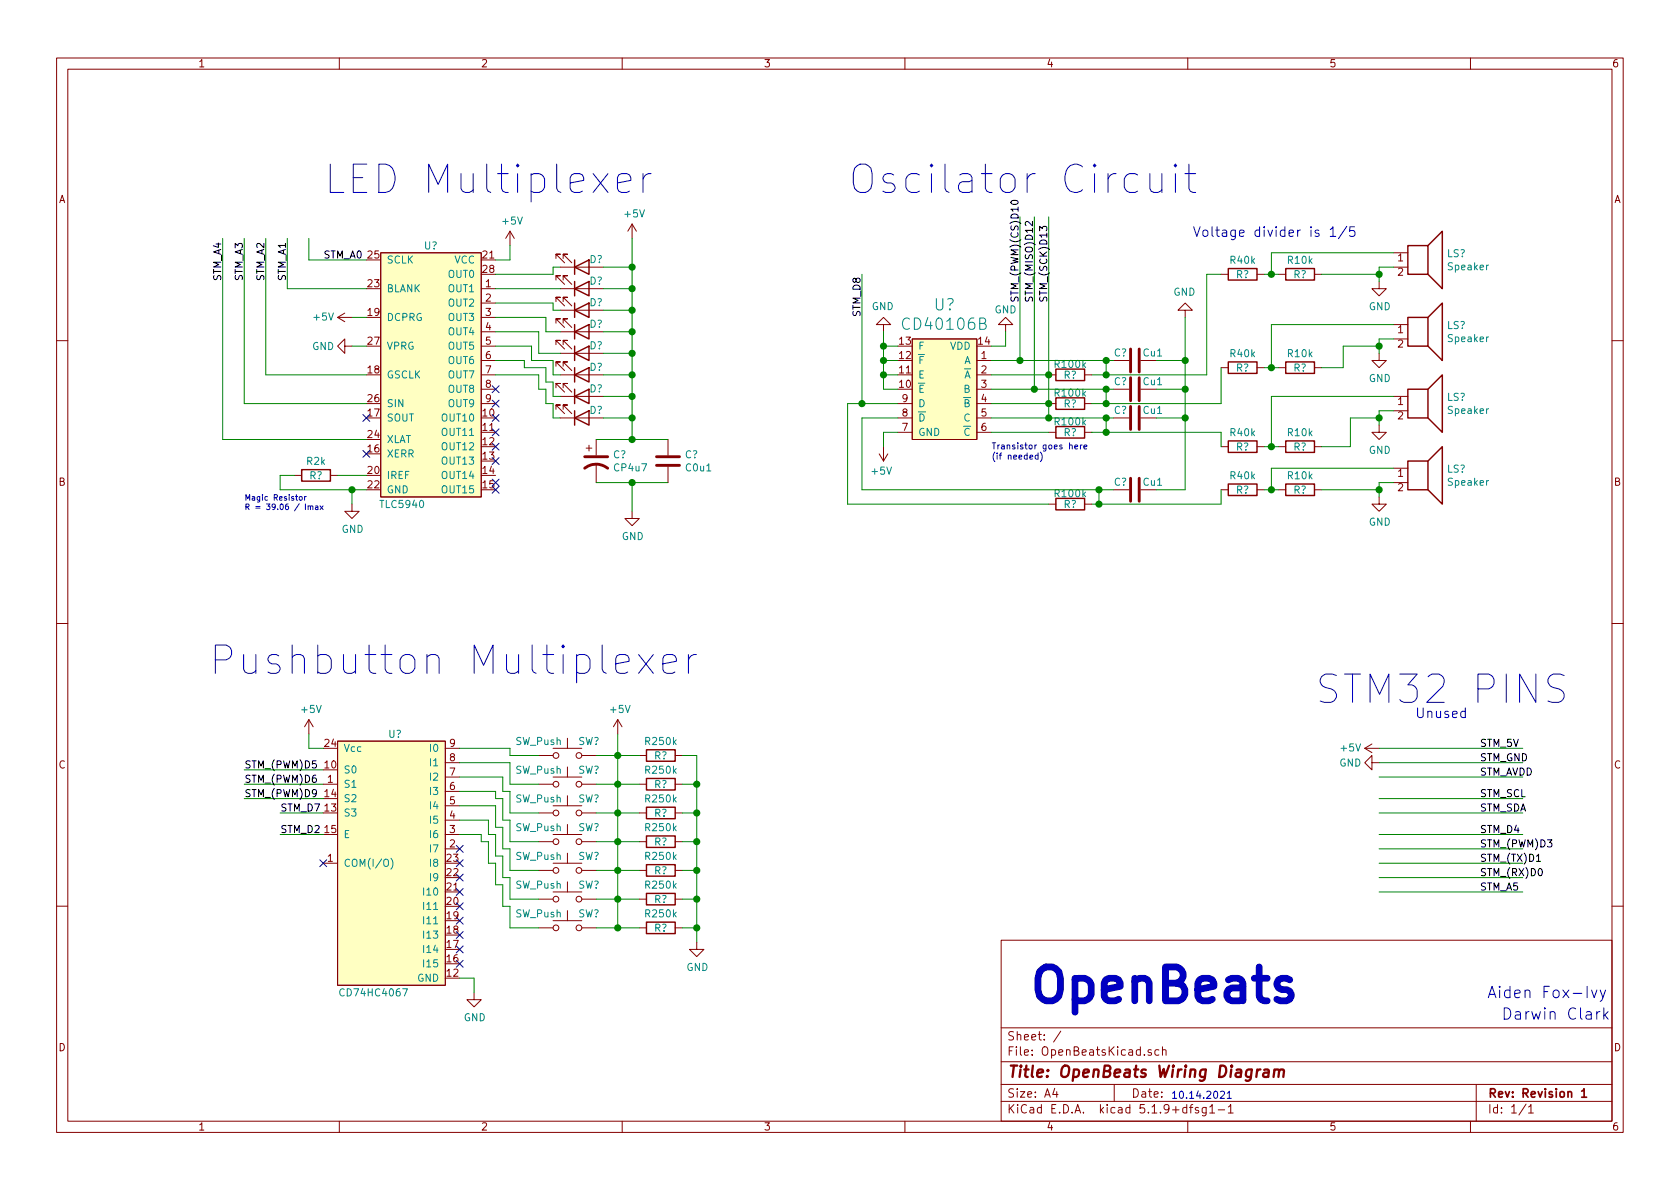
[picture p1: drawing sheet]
<svg xmlns="http://www.w3.org/2000/svg" width="297mm" height="210mm" viewBox="0 0 297 210" stroke-linecap="round" stroke-linejoin="round" font-family="sans-serif">
<g fill="none" stroke="#840000" stroke-width=".18">
<path d="M10 10.3h277v189.9h-277zM12 12.2h273v186.1h-273zM60 10.3v1.9M110 10.3v1.9M160 10.3v1.9M210 10.3v1.9M260 10.3v1.9M111.8 39.6l-.8 1.3M111.8 39.6v2.6M111.8 39.6l.7 1.3M59.7 56.1l1.3 .8M59.7 56.1h2.5"/>
<path d="M61 55.4l-1.3 .7M67.3 44.7h17.8v43.2h-17.8zM85.1 51h2.5M85.1 58.7h2.5M85.1 56.1h2.5M85.1 53.6h2.5M90.2 40.9l-.8 1.3M90.2 40.9v2.5M90.2 40.9l.7 1.3M98.3 45.7v-.7h.8h-.8l1.5 1.5M98.3 49.5v-.7h.8h-.8l1.5 1.5M98.3 57.1v-.7h.8h-.8l1.5 1.5"/>
<path d="M98.3 53.3v-.7h.8h-.8l1.5 1.5M99.1 47.2h7.6M99.1 51h7.6M99.1 58.7h7.6M99.1 54.9h7.6M99.6 45.7v-.7h.7h-.7l1.5 1.5M99.6 49.5v-.7h.7h-.7l1.5 1.5M99.6 57.1v-.7h.7h-.7l1.5 1.5M99.6 53.3v-.7h.7h-.7l1.5 1.5M156.2 57.4h1.3l-1.3-1.3-1.3 1.3h1.3v1.3M161.3 59.9h11.4v17.8h-11.4zM177.8 57.4h1.3l-1.3-1.3-1.3 1.3h1.3v1.3"/>
<path d="M209.5 54.9h1.3l-1.3-1.3-1.2 1.3h1.2v1.2M215.9 48.5h1.3M222.2 48.5h1.3M226.1 48.5h1.2M232.4 48.5h1.3M243.8 49.8v1.2h1.3l-1.3 1.3-1.2-1.3h1.2M246.4 47.2h2.5M246.4 44.7h2.5M246.4 57.4h2.5M246.4 59.9h2.5M10 60.2h2M61 61.2v-1.3l-1.3 1.3 1.3 1.3v-1.3h1.2"/>
<path d="M85.1 63.7h2.5M85.1 66.3h2.5M85.1 68.8h2.5M85.1 71.4h2.5M85.1 61.2h2.5M98.3 61v-.8h.8h-.8l1.5 1.5M98.3 64.8v-.8h.8h-.8l1.5 1.5M98.3 72.4v-.8h.8h-.8l1.5 1.5M98.3 68.6v-.8h.8h-.8l1.5 1.5M99.1 66.3h7.6M99.1 73.9h7.6M99.1 62.5h7.6"/>
<path d="M99.1 70.1h7.6M99.6 61v-.8h.7h-.7l1.5 1.5M99.6 64.8v-.8h.7h-.7l1.5 1.5M99.6 72.4v-.8h.7h-.7l1.5 1.5M99.6 68.6v-.8h.7h-.7l1.5 1.5M103.6 79.2h1M104.1 78.7v1.1M105.4 77.7v2.8M118.1 77.7v2.8M156.2 79v2.5M158.7 71.4h2.6M158.7 73.9h2.6"/>
<path d="M158.7 76.4h2.6M172.7 63.7h2.6M172.7 66.3h2.6M172.7 68.8h2.6M172.7 71.4h2.6M172.7 73.9h2.6M172.7 76.4h2.6M185.4 66.3h1.3M185.4 71.4h1.3M185.4 76.4h1.3M191.8 66.3h1.2M191.8 71.4h1.2"/>
<path d="M191.8 76.4h1.2M196.8 63.7h2.8M196.8 68.8h2.8M196.8 73.9h2.8M201.7 63.7h2.8M201.7 68.8h2.8M201.7 73.9h2.8M215.9 79h1.3M215.9 65h1.3M222.2 79h1.3M222.2 65h1.3M226.1 79h1.2"/>
<path d="M226.1 65h1.2M232.4 79h1.3M232.4 65h1.3M243.8 75.2v1.2h1.3l-1.3 1.3-1.2-1.3h1.2M243.8 62.5v1.2h1.3l-1.3 1.3-1.2-1.3h1.2M246.4 70.1h2.5M246.4 72.6h2.5M285 60.2h2M52.1 84.1h1.2M58.4 84.1h1.3M62.2 89.1v1.3h1.3l-1.3 1.3-1.2-1.3h1.2M105.4 82v3.3"/>
<path d="M111.8 90.4v1.3h1.2l-1.2 1.3-1.3-1.3h1.3M118.1 82.5v2.8M155.4 80.3l.8 1.2M157 80.3l-.8 1.2M185.4 89.1h1.3M191.8 89.1h1.2M196.8 86.6h2.8M201.7 86.6h2.8M215.9 86.6h1.3M222.2 86.6h1.3M226.1 86.6h1.2M232.4 86.6h1.3"/>
<path d="M243.8 87.9v1.2h1.3l-1.3 1.3-1.2-1.3h1.2M246.4 82.8h2.5M246.4 85.3h2.5M10 110.3h2M285 110.3h2M54.6 127.2l-.8 1.3M54.6 127.2v2.6M54.6 127.2l.8 1.3M57.1 138.7h2.6M59.7 131.1h19v43.1h-19zM78.7 137.4h2.6M78.7 132.3h2.6"/>
<path d="M78.7 139.9h2.6M78.7 134.9h2.6M95.2 138.7h2.6M95.2 133.6h2.6M97.8 137.4h5.1M97.8 132.3h5.1M100.3 130.6v1.7M100.3 135.6v1.8M102.9 138.7h2.5M102.9 133.6h2.5M109.2 127.2l-.7 1.3M109.2 127.2v2.6"/>
<path d="M109.2 127.2l.8 1.3M113 138.7h1.3M113 133.6h1.3M119.4 138.7h1.2M119.4 133.6h1.2M241.3 132.3h2.5M241.3 132.3l1.3 .8M242.6 134.9v-1.3l-1.3 1.3 1.3 1.2v-1.2h1.2M242.6 131.6l-1.3 .7M57.1 152.6h2.6M78.7 147.6h2.6M78.7 142.5h2.6"/>
<path d="M78.7 150.1h2.6M78.7 145h2.6M95.2 159h2.6M95.2 153.9h2.6M95.2 148.8h2.6M95.2 143.8h2.6M97.8 157.7h5.1M97.8 152.6h5.1M97.8 147.6h5.1M97.8 142.5h5.1M100.3 140.7v1.8M100.3 145.8v1.8"/>
<path d="M100.3 150.9v1.7M100.3 156v1.7M102.9 159h2.5M102.9 153.9h2.5M102.9 148.8h2.5M102.9 143.8h2.5M113 159h1.3M113 153.9h1.3M113 148.8h1.3M113 143.8h1.3M119.4 159h1.2M119.4 153.9h1.2"/>
<path d="M119.4 148.8h1.2M119.4 143.8h1.2M10 160.2h2M83.8 175.5v1.3h1.3l-1.3 1.2-1.3-1.2h1.3M95.2 164.1h2.6M97.8 162.8h5.1M100.3 161v1.8M102.9 164.1h2.5M113 164.1h1.3M119.4 164.1h1.2M123.2 166.6v1.3h1.3l-1.3 1.3-1.3-1.3h1.3M177 166.3h108v32h-108z"/>
<path d="M285 160.2h2M60 198.3v1.9M110 198.3v1.9M160 198.3v1.9M177 194.8h108M177 191.8h108M177 187.8h108M177 181.8h108M186.5 192.5l-.4 1h1M186.8 193v1M187.6 182.3l-1.3 2M197 191.8v3"/>
<path d="M203.6 185.7l-.4-.1-.2 .2v.2l.6 .2v.3h-.6M204.9 185.7l-.4-.1-.3 .3 .1 .6h.6M205.5 185.7l.3-.1 .3 .1 .1 .9M205.5 185.1v1.5M210 198.3v1.9M210.3 195.8h.6M210.9 195.3l-.4 .2v1.3M211.9 195.9l-.4-.1-.2 .2 .1 .3 .5 .1v.3h-.6M213.3 195.8v1.2l-.3 .3h-.4M213.3 195.9l-.5-.1-.3 .3 .1 .6 .2 .1 .5-.1M213.9 195.8l.4-.5v1.5M213.9 196.8h.9"/>
<path d="M215.4 196.3h1.1M217.2 195.8l.4-.5v1.5M217.2 196.8h.8M260 198.3v1.9M261 191.8v6.5M269.8 195.2l-1.2 2M270.3 195.8l.4-.5v1.5M270.3 196.8h.8"/>
<circle cx="98.3" cy="133.6" r=".51"/>
<circle cx="98.3" cy="138.7" r=".51"/>
<circle cx="102.4" cy="138.7" r=".51"/>
<circle cx="102.4" cy="133.6" r=".51"/>
<circle cx="98.3" cy="153.9" r=".51"/>
<circle cx="98.3" cy="159" r=".51"/>
<circle cx="98.3" cy="148.8" r=".51"/>
<circle cx="98.3" cy="143.8" r=".51"/>
<circle cx="102.4" cy="148.8" r=".51"/>
<circle cx="102.4" cy="143.8" r=".51"/>
<circle cx="102.4" cy="159" r=".51"/>
<circle cx="102.4" cy="153.9" r=".51"/>
<circle cx="98.3" cy="164.1" r=".51"/>
<circle cx="102.4" cy="164.1" r=".51"/>
</g>
<path d="M279.7 193l.4-.5v1.5M279.7 194h.8" fill="none" stroke="#840000" stroke-width=".3"/>
<path d="M222.9 189.1a.54 .54 0 0 0-.7 .4M223.5 189.2h.8l-.1 1.2M224.3 189.6l-.7 .1a.4 .4 0 0 0-.3 .3 .4 .4 0 0 0 .3 .4l.6-.1M225.3 189.3a.5 .5 0 0 1 .9 .1l-.2 1M225.3 189.1l-.1 1.3M226.2 189.4a.47 .47 0 0 1 .4-.3 .47 .47 0 0 1 .4 .3l-.1 1" fill="none" stroke="#840000" stroke-width=".41"/>
<path d="M199.9 61.7v4.1M199.9 66.8v4.1M199.9 71.9v4M201.4 61.7v4.1M201.4 66.8v4.1M201.4 71.9v4M103.4 82.8a3.3 3.3 0 0 1 4 0M103.4 80.8h4M116.1 80.8h4M116.1 82.3h4M199.9 84.6v4M201.4 84.6v4" fill="none" stroke="#840000" stroke-width=".51"/>
<g fill="none" stroke="#840000" stroke-width=".25">
<path d="M101.6 47.2l2.5-1.2v2.5zM101.6 51l2.5-1.2v2.5zM101.6 58.7l2.5-1.3v2.5zM101.6 54.9l2.5-1.3v2.5zM101.6 46v2.5M101.6 49.8v2.5M101.6 53.6v2.5M101.6 57.4v2.5M217.2 47.5h5v2h-5zM227.3 47.5h5.1v2h-5.1zM248.9 43.4h3.6v5.1h-3.6zM248.9 56.1h3.6v5.1h-3.6z"/>
<path d="M252.5 43.4l2.5-2.5v10.1l-2.5-2.5M252.5 56.1l2.5-2.5v10.1l-2.5-2.5M101.6 62.5l2.5-1.3v2.5zM101.6 66.3l2.5-1.3v2.6zM101.6 73.9l2.5-1.3v2.6zM101.6 70.1l2.5-1.3v2.6zM101.6 61.2v2.5M101.6 65v2.6M101.6 68.8v2.6M101.6 72.6v2.6M186.7 75.4h5.1v2.1h-5.1zM186.7 65.3h5.1v2h-5.1z"/>
<path d="M186.7 70.4h5.1v2h-5.1zM217.2 64h5v2h-5zM217.2 78h5v2h-5zM227.3 78h5.1v2h-5.1zM227.3 64h5.1v2h-5.1zM248.9 68.8h3.6v5.1h-3.6zM252.5 68.8l2.5-2.5v10.1l-2.5-2.5M53.3 83.1h5.1v2h-5.1zM186.7 88.1h5.1v2.1h-5.1zM217.2 85.6h5v2h-5zM227.3 85.6h5.1v2h-5.1zM248.9 81.5h3.6v5.1h-3.6z"/>
<path d="M252.5 81.5l2.5-2.5v10.1l-2.5-2.5M114.3 132.6h5.1v2h-5.1zM114.3 137.7h5.1v2h-5.1zM114.3 142.7h5.1v2.1h-5.1zM114.3 147.8h5.1v2.1h-5.1zM114.3 152.9h5.1v2h-5.1zM114.3 158h5.1v2h-5.1zM114.3 163.1h5.1v2h-5.1z"/>
</g>
<g fill="#ffffc2" stroke="#ffffc2" stroke-width=".18">
<path d="M161.3 59.9h11.4v17.8h-11.4z"/>
<path d="M59.7 131.1h19v43.1h-19z"/>
<path d="M67.3 44.7h17.8v43.2h-17.8z"/>
</g>
<path d="M69.1 151.8a1.47 1.47 0 0 1 0 1.9" fill="none" stroke="#008484" stroke-width=".18"/>
<g fill="none" stroke="#008400" stroke-width=".18">
<path d="M180.3 38.3v25.4M182.9 38.3v30.5M185.4 38.3v35.6M39.4 42.2v35.5h25.4M43.2 42.2v29.2h21.6M47 42.2v24.1h17.8M50.8 42.2v8.8h14M54.6 42.2v3.8h10.2M62.2 56.1h2.6M87.6 51h11.5M87.6 56.1h8.9v2.6h2.6M87.6 58.7h7.6v3.8h3.9"/>
<path d="M87.6 53.6h10.2v1.3h1.3M90.2 43.4v2.6h-2.6M99.1 47.2h-1.3v1.3h-10.2M106.7 51h5.1M106.7 47.2h5.1M106.7 58.7h5.1M106.7 54.9h5.1M111.8 42.2v35.5M152.4 48.5v22.9M156.2 58.7v10.1h2.5M177.8 58.7v2.5h-2.5M209.5 56.1v30.5h-5"/>
<path d="M215.9 48.5h-2.5v17.8h-20.4M223.5 48.5h2.6M233.7 48.5h10.1M246.4 47.2h-2.6v2.6M246.4 59.9h-2.6v2.6M246.4 44.7h-21.6v3.8M246.4 57.4h-21.6v7.6M62.2 61.2h2.6M87.6 66.3h7.6v2.5h1.3v2.6h1.3v2.5h1.3M87.6 61.2h6.4v2.5h3.8v2.6h1.3M87.6 63.7h5.1v1.3h3.8v2.6h1.3v2.5h1.3M105.4 77.7h12.7"/>
<path d="M106.7 73.9h5.1M106.7 66.3h5.1M106.7 70.1h5.1M106.7 62.5h5.1M156.2 61.2h2.5M156.2 63.7h2.5M156.2 66.3h2.5M158.7 76.4h-2.5v2.6M158.7 73.9h-6.3v12.7h44.4M158.7 71.4h-8.8v17.7h35.5M175.3 68.8h21.5M175.3 73.9h21.5"/>
<path d="M175.3 71.4h10.1M175.3 76.4h10.1M175.3 63.7h21.5M175.3 66.3h10.1M193 76.4h22.9v2.6M195.6 63.7v2.6M195.6 68.8v2.6M195.6 73.9v2.5M204.5 68.8h5M204.5 73.9h5M204.5 63.7h5M215.9 65v6.4h-22.9"/>
<path d="M223.5 79h2.6M223.5 65h2.6M243.8 73.9h-5v5.1h-5.1M243.8 61.2h-6.3v3.8h-3.8M246.4 72.6h-2.6v2.6M246.4 70.1h-21.6v8.9M52.1 84.1h-2.6v2.5h15.3M59.7 84.1h5.1M62.2 86.6v2.5M105.4 85.3h12.7M111.8 85.3v5.1M194.3 86.6v2.5"/>
<path d="M215.9 86.6v2.5h-22.9M223.5 86.6h2.6M233.7 86.6h10.1M246.4 85.3h-2.6v2.6M246.4 82.8h-21.6v3.8M43.2 136.1h13.9M43.2 138.7h13.9M54.6 129.8v2.5h2.5M81.3 139.9h6.3v1.3h1.3v3.8h1.3v3.8h5M81.3 134.9h8.9v3.8h5M81.3 137.4h7.6v2.5h1.3v3.9h5M81.3 132.3h8.9v1.3h5"/>
<path d="M105.4 138.7h7.6M105.4 133.6h7.6M109.2 129.8v34.3M120.6 138.7h2.6M120.6 133.6h2.6v33M243.8 134.9h25.4M243.8 132.3h25.4M243.8 137.4h25.4M43.2 141.2h13.9M49.5 147.6h7.6M49.5 143.8h7.6M81.3 147.6h3.8v1.2h1.3v3.8h1.2v3.9h1.3v3.8h1.3v3.8h5"/>
<path d="M81.3 145h5.1v2.6h1.2v3.8h1.3v3.8h1.3v3.8h5M81.3 142.5h6.3v3.8h1.3v3.8h1.3v3.8h5M105.4 148.8h7.6M105.4 159h7.6M105.4 153.9h7.6M105.4 143.8h7.6M120.6 148.8h2.6M120.6 159h2.6M120.6 153.9h2.6M120.6 143.8h2.6M243.8 141.2h25.4M243.8 147.6h25.4"/>
<path d="M243.8 143.8h25.4M243.8 152.6h25.4M243.8 155.2h25.4M243.8 150.1h25.4M243.8 157.7h25.4M81.3 173h2.5v2.5M105.4 164.1h7.6M120.6 164.1h2.6"/>
</g>
<path d="M182.5 39.2v.7l-.9-.7-.3 .2 .1 .5M183.8 40.8v-.8l.5 .4 .1-.3h.6l.1 .5-.1 .2M271.7 152.3h.7" fill="none" stroke="#000" stroke-width=".18"/>
<g fill="none" stroke="#0000c2" stroke-width=".18">
<path d="M109.2 32.4l2.3-.5v-.5l-.2-.5-.5-.2h-.9l-.5 .2-.2 .5v1.9l.2 .5 .5 .2h.9l.5-.2M113.7 30.7v3.3M115.1 30.7a1.27 1.27 0 0 0-1.4 .9M203.3 30.7v2.6l.2 .5a1.36 1.36 0 0 0 1.9-.3M205.4 30.7v3.3M207.8 29l-.2 .3 .2 .2 .3-.2-.3-.3v.5M207.8 30.7v3.3M209.5 30.7h1.9M210.2 29v4.3l.2 .5 .5 .2h.5M235.2 40.6l.5-.5v1.7M235.2 41.8h1M238.1 40l-1.4 2.2"/>
<path d="M239.5 40.1h-.8l-.1 .8 .2-.1h.6l.2 .3-.1 .6-.3 .1h-.4l-.2-.1M183.9 80a1.22 1.22 0 0 1 0 1.6M190 79l.6-.1-.1-.2h-.3l-.2 .1 .1 .5h.4M191 78.7v.7M191.3 78.7l-.3 .2M191.6 79l.6-.1-.1-.2h-.3l-.2 .1 .1 .5h.4M53 87.9h.4l-.1 .5h-.3zM53.8 87.8v.7M54 89.1v1M54.2 87.8l-.4 .2M54.5 89.5h.3l.1 .6M54.5 89.5v.6"/>
<path d="M54.9 89.6l.1-.1h.3v.6M55.8 89.5h.3l.1 .1v.5M56.2 89.7l-.4 .2 .1 .2h.3M56.6 89.5l.5 .6M57.1 89.5l-.5 .6M183.5 80.5h-.3l-.2 .2 .1 .4h.4M183.5 80.1v1.1M108.9 117.4l2.3-.5v-.4l-.2-.5-.5-.3h-.9l-.5 .3-.2 .5v1.9l.2 .4 .5 .3h.9l.5-.3M112.9 115.7l2.6 3.4M115.5 115.7l-2.6 3.4M117.2 117.4l2.4-.5v-.4l-.3-.5-.4-.3h-1l-.5 .3-.2 .5v1.9l.2 .4 .5 .3h1l.4-.3M121.7 115.7v3.4"/>
<path d="M123.1 115.7a1.27 1.27 0 0 0-1.4 1M276.6 119.5l-.8-.3h-1.1a1.22 1.22 0 0 0-1 1.2 1.22 1.22 0 0 0 1 1.2 1.67 1.67 0 0 1 1.9 1.7l-.3 .4a2.06 2.06 0 0 1-2.6 .3M281.4 175.1l.5 1.3 .4-1.3M282.9 178.9l-.4 .1-.2 .3M282.9 175.1l.5 1.3M283.6 178.2v2M283.7 179.5l.6 .7M283.9 175.1l-.7 1.8-.3 .2M284.3 178.9l-.7 .7M215.8 193.1l.5-.1 .2 .1v.2v.2l-.8 .7h.8M217 193.3l.3-.3v1.2M217 194.2h.7"/>
</g>
<path d="M228 173.3l-.5-.3h-.9l-.6 .3-.2 .6 .2 .8 .6 .3h.9l.5 .3 .3 .5v.3l-.3 .6-.5 .3h-1.2l-.5-.3" fill="none" stroke="#0000c2" stroke-width="1.2"/>
<g fill="#008400" stroke="#008400" stroke-width=".25">
<circle cx="195.6" cy="73.9" r=".51"/>
<circle cx="109.2" cy="138.7" r=".51"/>
<circle cx="109.2" cy="133.6" r=".51"/>
<circle cx="109.2" cy="153.9" r=".51"/>
<circle cx="152.4" cy="71.4" r=".51"/>
<circle cx="123.2" cy="138.7" r=".51"/>
<circle cx="123.2" cy="153.9" r=".51"/>
<circle cx="182.9" cy="68.8" r=".51"/>
<circle cx="109.2" cy="148.8" r=".51"/>
<circle cx="62.2" cy="86.6" r=".51"/>
<circle cx="185.4" cy="73.9" r=".51"/>
<circle cx="123.2" cy="148.8" r=".51"/>
<circle cx="185.4" cy="71.4" r=".51"/>
<circle cx="185.4" cy="66.3" r=".51"/>
<circle cx="109.2" cy="143.8" r=".51"/>
<circle cx="123.2" cy="143.8" r=".51"/>
<circle cx="195.6" cy="68.8" r=".51"/>
<circle cx="180.3" cy="63.7" r=".51"/>
<circle cx="111.8" cy="73.9" r=".51"/>
<circle cx="111.8" cy="77.7" r=".51"/>
<circle cx="111.8" cy="62.5" r=".51"/>
<circle cx="111.8" cy="47.2" r=".51"/>
<circle cx="224.8" cy="48.5" r=".51"/>
<circle cx="111.8" cy="66.3" r=".51"/>
<circle cx="111.8" cy="70.1" r=".51"/>
<circle cx="224.8" cy="65" r=".51"/>
<circle cx="224.8" cy="79" r=".51"/>
<circle cx="224.8" cy="86.6" r=".51"/>
<circle cx="243.8" cy="86.6" r=".51"/>
<circle cx="111.8" cy="58.7" r=".51"/>
<circle cx="156.2" cy="61.2" r=".51"/>
<circle cx="195.6" cy="71.4" r=".51"/>
<circle cx="156.2" cy="66.3" r=".51"/>
<circle cx="156.2" cy="63.7" r=".51"/>
<circle cx="195.6" cy="63.7" r=".51"/>
<circle cx="195.6" cy="66.3" r=".51"/>
<circle cx="209.6" cy="73.9" r=".51"/>
<circle cx="194.3" cy="89.1" r=".51"/>
<circle cx="209.6" cy="63.7" r=".51"/>
<circle cx="209.6" cy="68.8" r=".51"/>
<circle cx="195.6" cy="76.4" r=".51"/>
<circle cx="109.2" cy="159" r=".51"/>
<circle cx="243.8" cy="48.5" r=".51"/>
<circle cx="111.8" cy="54.9" r=".51"/>
<circle cx="243.8" cy="61.2" r=".51"/>
<circle cx="111.8" cy="51" r=".51"/>
<circle cx="243.8" cy="73.9" r=".51"/>
<circle cx="194.3" cy="86.6" r=".51"/>
<circle cx="111.8" cy="85.3" r=".51"/>
<circle cx="123.2" cy="164.1" r=".51"/>
<circle cx="109.2" cy="164.1" r=".51"/>
<circle cx="123.2" cy="159" r=".51"/>
</g>
<g fill="none" stroke="#000084" stroke-width=".18">
<path d="M64.2 79.6l1.2 1.3M64.2 73.3l1.2 1.2M65.4 79.6l-1.2 1.3M65.4 73.3l-1.2 1.2M87 78.4l1.2 1.2M87 75.8l1.2 1.3M87 73.3l1.2 1.2M87 70.8l1.2 1.2M87 68.2l1.2 1.2M88.2 78.4l-1.2 1.2M88.2 75.8l-1.2 1.3M88.2 73.3l-1.2 1.2"/>
<path d="M88.2 70.8l-1.2 1.2M88.2 68.2l-1.2 1.2M87 86l1.2 1.2M87 84.7l1.2 1.2M87 80.9l1.2 1.2M88.2 86l-1.2 1.2M88.2 84.7l-1.2 1.2M88.2 80.9l-1.2 1.2M56.5 152l1.3 1.3M57.8 152l-1.3 1.3M80.7 152l1.2 1.3M80.7 149.5l1.2 1.2"/>
<path d="M80.7 154.6l1.2 1.2M80.7 157.1l1.2 1.2M80.7 159.7l1.2 1.2M81.9 152l-1.2 1.3M81.9 149.5l-1.2 1.2M81.9 154.6l-1.2 1.2M81.9 157.1l-1.2 1.2M81.9 159.7l-1.2 1.2M80.7 169.8l1.2 1.2M80.7 167.3l1.2 1.2M80.7 164.7l1.2 1.3M80.7 162.2l1.2 1.2"/>
<path d="M81.9 169.8l-1.2 1.2M81.9 167.3l-1.2 1.2M81.9 164.7l-1.2 1.3M81.9 162.2l-1.2 1.2"/>
</g>
<text font-size="8.3" fill="#0000c2" x="181.6" y="177.3">OpenBeats</text>
<g font-size="7" fill="#0000c2">
<text x="57.1" y="34.3">LED Multiplexer</text>
<text x="149.9" y="34.3">Oscilator Circuit</text>
<text x="36.8" y="119.3">Pushbutton Multiplexer</text>
<text x="232.4" y="124.5">STM32 PINS</text>
</g>
<g font-size="2.8" fill="#008484">
<text x="160.1" y="58.3">CD40106B</text>
<text x="165.2" y="54.9">U?</text>
</g>
<g font-size="2.8" fill="#0000c2">
<text x="262.9" y="176.5">Aiden Fox-Ivy</text>
<text x="265.4" y="180.3">Darwin Clark</text>
</g>
<text font-size="2.8" fill="#840000" x="178" y="190.5">Title: OpenBeats Wiring Diagram</text>
<g font-size="2.4" fill="#0000c2">
<text x="210.8" y="41.9">Voltage divider is 1/5</text>
<text x="250.2" y="127">Unused</text>
</g>
<g font-size="2.1" fill="#840000">
<text x="178" y="184">Sheet: /</text>
<text x="178" y="186.7">File: OpenBeatsKicad.sch</text>
<text x="178" y="196.9">KiCad E.D.A. kicad 5.1.9+dfsg1-1</text>
<text x="178" y="194.1">Size: A4</text>
<text x="200" y="194.1">Date:</text>
<text x="263" y="194.1">Rev: Revision 1</text>
<text x="263" y="196.9">Id: 1/1</text>
</g>
<g font-size="1.8" fill="#840000">
<text x="35" y="11.9">1</text>
<text x="85" y="11.9">2</text>
<text x="135" y="11.9">3</text>
<text x="185" y="11.9">4</text>
<text x="235" y="11.9">5</text>
<text x="285" y="11.9">6</text>
<text x="10.4" y="35.9">A</text>
<text x="285.4" y="35.9">A</text>
<text x="65.1" y="45.7">25</text>
<text x="85.4" y="45.7">21</text>
<text x="247.2" y="46.2">1</text>
<text x="65.1" y="50.8">23</text>
<text x="85.4" y="48.3">28</text>
<text x="85.9" y="50.8">1</text>
<text x="85.9" y="53.3">2</text>
<text x="247.2" y="48.8">2</text>
<text x="65.1" y="55.9">19</text>
<text x="85.9" y="55.9">3</text>
<text x="85.9" y="58.4">4</text>
<text x="247.2" y="58.9">1</text>
<text x="65.1" y="61">27</text>
<text x="85.9" y="61">5</text>
<text x="85.9" y="63.5">6</text>
<text x="159.1" y="63.5">12</text>
<text x="159.1" y="61">13</text>
<text x="173" y="61">14</text>
<text x="173.5" y="63.5">1</text>
<text x="247.2" y="61.5">2</text>
<text x="65.1" y="66">18</text>
<text x="65.1" y="71.1">26</text>
<text x="85.9" y="66">7</text>
<text x="85.9" y="68.6">8</text>
<text x="85.9" y="71.1">9</text>
<text x="159.1" y="68.6">10</text>
<text x="159.1" y="66">11</text>
<text x="159.5" y="71.1">9</text>
<text x="173.5" y="66">2</text>
<text x="173.5" y="68.6">3</text>
<text x="173.5" y="71.1">4</text>
<text x="247.2" y="71.6">1</text>
<text x="65.1" y="73.7">17</text>
<text x="65.1" y="77.5">24</text>
<text x="85.4" y="73.7">10</text>
<text x="85.4" y="76.2">11</text>
<text x="159.5" y="76.2">7</text>
<text x="159.5" y="73.7">8</text>
<text x="173.5" y="73.7">5</text>
<text x="173.5" y="76.2">6</text>
<text x="247.2" y="74.2">2</text>
<text x="65.1" y="80">16</text>
<text x="65.1" y="83.8">20</text>
<text x="85.4" y="78.7">12</text>
<text x="85.4" y="81.3">13</text>
<text x="85.4" y="83.8">14</text>
<text x="10.4" y="85.9">B</text>
<text x="65.1" y="86.4">22</text>
<text x="85.4" y="86.4">15</text>
<text x="247.2" y="84.3">1</text>
<text x="247.2" y="86.9">2</text>
<text x="285.4" y="85.9">B</text>
<text x="10.4" y="135.9">C</text>
<text x="57.5" y="135.9">10</text>
<text x="57.5" y="132.1">24</text>
<text x="79.5" y="137.2">7</text>
<text x="79.5" y="134.6">8</text>
<text x="79.5" y="132.1">9</text>
<text x="285.4" y="135.9">C</text>
<text x="57.5" y="143.5">13</text>
<text x="57.5" y="141">14</text>
<text x="57.9" y="138.4">1</text>
<text x="79.5" y="142.2">5</text>
<text x="79.5" y="139.7">6</text>
<text x="57.5" y="147.3">15</text>
<text x="79.5" y="149.9">2</text>
<text x="79.5" y="147.3">3</text>
<text x="79.5" y="144.8">4</text>
<text x="57.9" y="152.4">1</text>
<text x="79" y="154.9">22</text>
<text x="79" y="152.4">23</text>
<text x="79" y="160">20</text>
<text x="79" y="157.5">21</text>
<text x="79" y="167.6">17</text>
<text x="79" y="165.1">18</text>
<text x="79" y="162.6">19</text>
<text x="79" y="172.7">12</text>
<text x="79" y="170.2">16</text>
<text x="10.4" y="185.9">D</text>
<text x="285.4" y="185.9">D</text>
<text x="35" y="199.9">1</text>
<text x="85" y="199.9">2</text>
<text x="135" y="199.9">3</text>
<text x="185" y="199.9">4</text>
<text x="235" y="199.9">5</text>
<text x="285" y="199.9">6</text>
</g>
<g font-size="1.8" fill="#008484">
<text x="89" y="39.7">+5V</text>
<text x="110.5" y="38.4">+5V</text>
<text x="68.3" y="46.6">SCLK</text>
<text x="75" y="44.1">U?</text>
<text x="80.3" y="46.6">VCC</text>
<text x="104.2" y="46.5">D?</text>
<text x="217.6" y="46.7">R40k</text>
<text x="227.8" y="46.7">R10k</text>
<text x="255.8" y="45.5">LS?</text>
<text x="256.2" y="47.8">Speaker</text>
<text x="68.3" y="51.7">BLANK</text>
<text x="79.3" y="51.7">OUT1</text>
<text x="79.3" y="49.1">OUT0</text>
<text x="104.2" y="50.3">D?</text>
<text x="207.5" y="52.3">GND</text>
<text x="218.5" y="49.2">R?</text>
<text x="228.7" y="49.2">R?</text>
<text x="55.5" y="56.7">+5V</text>
<text x="68.3" y="56.8">DCPRG</text>
<text x="79.3" y="54.2">OUT2</text>
<text x="79.3" y="56.8">OUT3</text>
<text x="79.3" y="59.3">OUT4</text>
<text x="104.2" y="58">D?</text>
<text x="104.2" y="54.1">D?</text>
<text x="154.1" y="54.8">GND</text>
<text x="175.8" y="55.4">GND</text>
<text x="242" y="54.9">GND</text>
<text x="255.8" y="58.2">LS?</text>
<text x="55.2" y="61.9">GND</text>
<text x="68.3" y="61.8">VPRG</text>
<text x="79.3" y="61.8">OUT5</text>
<text x="79.3" y="64.4">OUT6</text>
<text x="104.2" y="61.8">D?</text>
<text x="104.2" y="65.6">D?</text>
<text x="162.3" y="64.4">F</text>
<text x="162.3" y="61.8">F</text>
<text x="168" y="61.8">VDD</text>
<text x="170.4" y="64.4">A</text>
<text x="186.6" y="65.1">R100k</text>
<text x="197" y="63">C?</text>
<text x="202.2" y="63">Cu1</text>
<text x="217.6" y="63.2">R40k</text>
<text x="218.5" y="65.7">R?</text>
<text x="227.8" y="63.2">R10k</text>
<text x="228.7" y="65.7">R?</text>
<text x="256.2" y="60.5">Speaker</text>
<text x="68.3" y="66.9">GSCLK</text>
<text x="79.3" y="66.9">OUT7</text>
<text x="79.3" y="69.5">OUT8</text>
<text x="104.2" y="69.4">D?</text>
<text x="162.3" y="69.5">E</text>
<text x="162.3" y="66.9">E</text>
<text x="170.4" y="66.9">A</text>
<text x="170.4" y="69.5">B</text>
<text x="186.6" y="70.1">R100k</text>
<text x="188.1" y="67">R?</text>
<text x="197" y="68.1">C?</text>
<text x="202.2" y="68.1">Cu1</text>
<text x="242" y="67.6">GND</text>
<text x="255.8" y="70.9">LS?</text>
<text x="68.3" y="74.5">SOUT</text>
<text x="68.3" y="72">SIN</text>
<text x="78.4" y="74.5">OUT10</text>
<text x="78.4" y="77.1">OUT11</text>
<text x="79.3" y="72">OUT9</text>
<text x="104.2" y="73.2">D?</text>
<text x="162.3" y="77.1">GND</text>
<text x="162.3" y="74.5">D</text>
<text x="162.3" y="72">D</text>
<text x="170.4" y="72">B</text>
<text x="170.4" y="74.5">C</text>
<text x="170.4" y="77.1">C</text>
<text x="186.6" y="75.2">R100k</text>
<text x="188.1" y="77.1">R?</text>
<text x="188.1" y="72.1">R?</text>
<text x="197" y="73.2">C?</text>
<text x="202.2" y="73.2">Cu1</text>
<text x="217.6" y="77.1">R40k</text>
<text x="227.8" y="77.1">R10k</text>
<text x="256.2" y="73.2">Speaker</text>
<text x="54.3" y="82.2">R2k</text>
<text x="68.3" y="80.9">XERR</text>
<text x="68.3" y="78.4">XLAT</text>
<text x="78.4" y="79.6">OUT12</text>
<text x="78.4" y="82.2">OUT13</text>
<text x="108.4" y="81">C?</text>
<text x="108.7" y="83.4">CP4u7</text>
<text x="121.1" y="81">C?</text>
<text x="121.4" y="83.4">C0u1</text>
<text x="154.2" y="83.9">+5V</text>
<text x="218.5" y="79.7">R?</text>
<text x="228.7" y="79.7">R?</text>
<text x="242" y="80.3">GND</text>
<text x="255.8" y="83.6">LS?</text>
<text x="54.7" y="84.8">R?</text>
<text x="67.4" y="89.8">TLC5940</text>
<text x="68.3" y="84.7">IREF</text>
<text x="68.3" y="87.2">GND</text>
<text x="78.4" y="84.7">OUT14</text>
<text x="78.4" y="87.2">OUT15</text>
<text x="186.6" y="87.9">R100k</text>
<text x="188.1" y="89.8">R?</text>
<text x="197" y="85.9">C?</text>
<text x="202.2" y="85.9">Cu1</text>
<text x="217.6" y="84.8">R40k</text>
<text x="218.5" y="87.3">R?</text>
<text x="227.8" y="84.8">R10k</text>
<text x="228.7" y="87.3">R?</text>
<text x="256.2" y="85.9">Speaker</text>
<text x="60.4" y="94.2">GND</text>
<text x="109.9" y="95.5">GND</text>
<text x="242" y="93">GND</text>
<text x="53.4" y="126.1">+5V</text>
<text x="68.7" y="130.5">U?</text>
<text x="91.2" y="131.7">SW_Push</text>
<text x="102.2" y="131.7">SW?</text>
<text x="108" y="126.1">+5V</text>
<text x="114.2" y="131.7">R250k</text>
<text x="60.7" y="136.8">S0</text>
<text x="60.7" y="133">Vcc</text>
<text x="76.3" y="135.5">I1</text>
<text x="76.3" y="133">I0</text>
<text x="91.2" y="136.8">SW_Push</text>
<text x="102.2" y="136.8">SW?</text>
<text x="114.2" y="136.8">R250k</text>
<text x="115.7" y="134.3">R?</text>
<text x="236.8" y="135.6">GND</text>
<text x="237.2" y="132.9">+5V</text>
<text x="60.7" y="139.3">S1</text>
<text x="60.7" y="141.9">S2</text>
<text x="76.3" y="143.1">I4</text>
<text x="76.3" y="140.6">I3</text>
<text x="76.3" y="138">I2</text>
<text x="91.2" y="141.9">SW_Push</text>
<text x="102.2" y="141.9">SW?</text>
<text x="114.2" y="141.9">R250k</text>
<text x="115.7" y="139.4">R?</text>
<text x="60.7" y="144.4">S3</text>
<text x="60.7" y="148.2">E</text>
<text x="76.3" y="148.2">I6</text>
<text x="76.3" y="145.7">I5</text>
<text x="91.2" y="147">SW_Push</text>
<text x="102.2" y="147">SW?</text>
<text x="114.2" y="147">R250k</text>
<text x="115.7" y="144.4">R?</text>
<text x="115.7" y="149.5">R?</text>
<text x="60.7" y="153.3">COM(I/O)</text>
<text x="76.3" y="150.7">I7</text>
<text x="76.3" y="155.8">I9</text>
<text x="76.3" y="153.3">I8</text>
<text x="91.2" y="152.1">SW_Push</text>
<text x="102.2" y="152.1">SW?</text>
<text x="114.2" y="152.1">R250k</text>
<text x="115.7" y="154.6">R?</text>
<text x="75.3" y="160.9">I11</text>
<text x="75.3" y="158.4">I10</text>
<text x="91.2" y="157.1">SW_Push</text>
<text x="102.2" y="157.1">SW?</text>
<text x="114.2" y="157.1">R250k</text>
<text x="115.7" y="159.7">R?</text>
<text x="75.3" y="166">I13</text>
<text x="75.3" y="163.4">I11</text>
<text x="91.2" y="162.2">SW_Push</text>
<text x="102.2" y="162.2">SW?</text>
<text x="114.2" y="162.2">R250k</text>
<text x="115.7" y="164.8">R?</text>
<text x="73.8" y="173.6">GND</text>
<text x="75.3" y="171.1">I15</text>
<text x="75.3" y="168.5">I14</text>
<text x="121.4" y="171.7">GND</text>
<text x="60.6" y="176.2">CD74HC4067</text>
<text x="82" y="180.6">GND</text>
</g>
<g font-size="1.8">
<text x="57.1" y="45.7">STM_A0</text>
<text x="39.1" y="49.8" transform="rotate(-90 39.1 49.8)">STM_A4</text>
<text x="42.9" y="49.8" transform="rotate(-90 42.9 49.8)">STM_A3</text>
<text x="46.7" y="49.8" transform="rotate(-90 46.7 49.8)">STM_A2</text>
<text x="50.5" y="49.8" transform="rotate(-90 50.5 49.8)">STM_A1</text>
<text x="180.1" y="53.6" transform="rotate(-90 180.1 53.6)">STM_(PWM)(CS)D10</text>
<text x="182.6" y="53.6" transform="rotate(-90 182.6 53.6)">STM_(MISO)D12</text>
<text x="185.2" y="53.6" transform="rotate(-90 185.2 53.6)">STM_(SCK)D13</text>
<text x="152.1" y="56.1" transform="rotate(-90 152.1 56.1)">STM_D8</text>
<text x="43.2" y="135.9">STM_(PWM)D5</text>
<text x="261.6" y="132.1">STM_5V</text>
<text x="261.6" y="137.2">STM_AVDD</text>
<text x="261.6" y="134.6">STM_GND</text>
<text x="43.2" y="138.4">STM_(PWM)D6</text>
<text x="43.2" y="141">STM_(PWM)D9</text>
<text x="49.5" y="143.5">STM_D7</text>
<text x="261.6" y="143.5">STM_SDA</text>
<text x="261.6" y="141">STM_SCL</text>
<text x="49.5" y="147.3">STM_D2</text>
<text x="261.6" y="149.9">STM_(PWM)D3</text>
<text x="261.6" y="147.3">STM_D4</text>
<text x="261.6" y="152.4">STM_(TX)D1</text>
<text x="261.6" y="154.9">STM_(RX)D0</text>
<text x="261.6" y="157.5">STM_A5</text>
</g>
<text font-size="1.8" fill="#0000c2" x="207" y="194.3">10.14.2021</text>
<g font-size="1.5" fill="#0000c2">
<text x="175.3" y="79.5">Transistor goes here</text>
<text x="175.3" y="81.3">(if needed)</text>
</g>
<g font-size="1.4" fill="#0000c2">
<text x="43.2" y="88.5">Magic Resistor</text>
<text x="43.2" y="90.2">R = 39.06 / Imax</text>
</g>
</svg>
